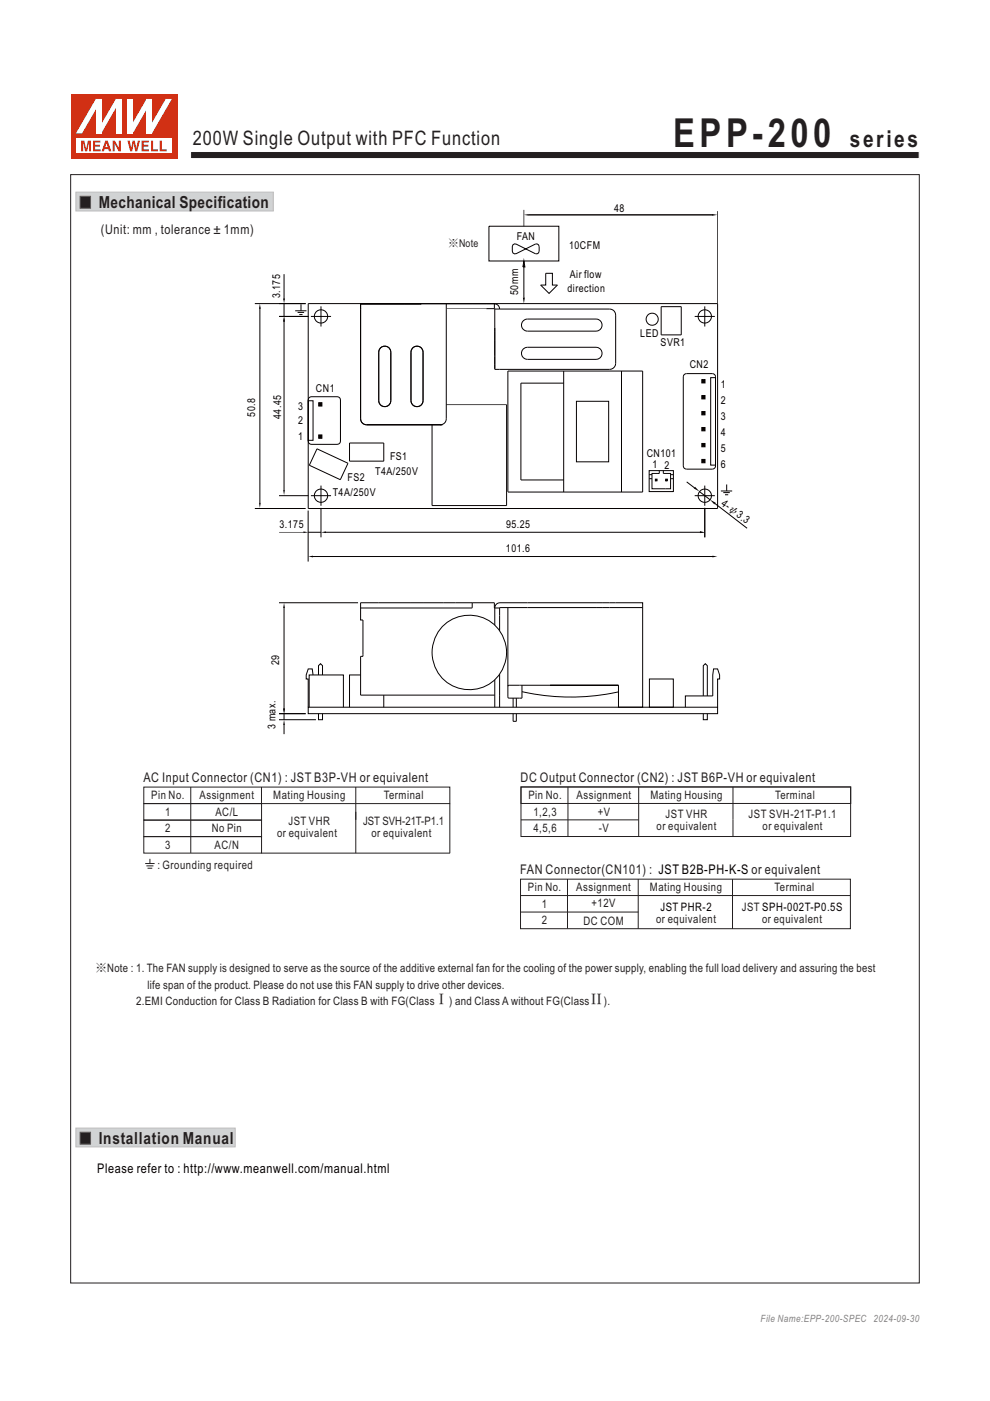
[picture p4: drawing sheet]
<svg xmlns="http://www.w3.org/2000/svg" width="210mm" height="297mm" viewBox="0 0 210 297" stroke-linecap="round" stroke-linejoin="round" font-family="sans-serif">
<path d="M16.1 40.7h41.9v4h-41.9z" fill-rule="evenodd" fill="#d1d3d4" stroke="#bbbdc0" stroke-width=".21"/>
<path d="M17 41.6h2.2v2.5h-2.2z" fill-rule="evenodd" fill="#231f20" stroke="#58595b" stroke-width=".21"/>
<g fill="none" stroke="#231f20" stroke-width=".21">
<path d="M30.5 166.9h64.9v3.5h-64.9zM30.5 170.4h25v3.5h-25zM30.5 173.9h25v3.5h-25zM30.5 177.4h25v3.5h-25zM40.5 166.9v13.9M55.5 166.9v3.4M75.5 166.9v14M95.4 170.4v10.5M110.5 173.8h24.9M110.5 166.9h69.9v3.5h-69.9zM110.5 166.9h69.9v10.5h-69.9zM120.5 166.8v10.5"/>
<path d="M135.5 166.8v10.6M155.5 166.8v10.5M30.8 183.1h2M31 183.6h1.5M31.3 184.1h1M31.8 182.1v1M55.4 180.9h40M110.4 193.4h25M110.4 189.9h70M110.4 186.4h70v10.5h-70zM120.4 186.4v10.5M135.4 186.4v10.5"/>
<path d="M155.4 186.4v10.5"/>
</g>
<g fill="none" stroke="#050100" stroke-width=".21">
<path d="M60.2 58.1v5.5M103.7 48h14.8v7.3h-14.8zM108.8 51.9l.3-.2 .4 .1 2 1-2 1h-.4l-.3-.2-.1-.3zM111.1 56.5v6.6M111.5 52.8l2-1 .4-.1 .3 .2 .2 .4v1l-.2 .3-.3 .2h-.4zM115.7 57.9h1.5v2.5h1l-1.7 1.8-1.8-1.8h1zM152.2 44.8v19.6M54.1 64.4h10.7M55.1 65.2v41.5M59.2 67.1h6.2M60.2 64.4v2.7M60.2 68v36"/>
<path d="M65.4 64.4h86.8v43.4h-86.8zM65.9 67.1h4.3M68.1 65v4.2M76.5 64.4h28.4v1h-10.2M77 64.4h-.5v24.4a1.27 1.27 0 0 0 1.3 1.3M80.6 73.9a1.28 1.28 0 0 1 1.4-.4 1.28 1.28 0 0 1 .9 1.2v10.2a1.28 1.28 0 0 1-1.3 1.3 1.28 1.28 0 0 1-1.3-1.3v-10.2zM87.4 73.9a1.28 1.28 0 0 1 1.4-.4 1.28 1.28 0 0 1 .9 1.2v10.2a1.28 1.28 0 0 1-1.3 1.3 1.28 1.28 0 0 1-1.2-1.3v-10.2zM104.9 65.4v.1M104.9 64.4h.2a1.09 1.09 0 0 1 .9 1.1M104.9 65.5h24.4a1.27 1.27 0 0 1 1.3 1.3v10.2a1.29 1.29 0 0 1-1.3 1.3h-24.4zM107.7 78.7v25.6M107.7 78.7h28.6v25.6h-28.6"/>
<path d="M111.1 67.9l.8-.3h14.5a1.28 1.28 0 0 1 1.3 1.3 1.28 1.28 0 0 1-1.3 1.3h-14.5a1.28 1.28 0 0 1-1.2-.9 1.28 1.28 0 0 1 .4-1.4zM111.1 73.9l.8-.3h14.5a1.28 1.28 0 0 1 1.3 1.3 1.28 1.28 0 0 1-1.3 1.3h-14.5a1.28 1.28 0 0 1-1.2-.9 1.28 1.28 0 0 1 .4-1.4zM119.6 78.7v25.6M131.8 78.7v25.6M140.2 65h4.3v6h-4.3zM145.1 79.4l.5-.2h5.5l.5 .2 .1 .3 .1 19.1-.1 .3-.4 .3-5.7 .1-.5-.2-.1-.3-.1-19.1zM147.3 67.1h4.3M149.5 65v4.2M65.4 85h1v8.4h-1zM65.6 84.3l.5-.2h5.4l.6 .4 .1 9-.3 .6-5.8 .1-.6-.3-.1-9.1zM67.2 95.2l6.6 3-1.6 3.5-6.6-3.1zM74.1 93.9h7.3v3.9h-7.3z"/>
<path d="M77.8 90.1h16.1M94.7 85.8h12.7v21.4h-15.8v-17.1M119.6 81.2h-9.1v20.6h9.1M122.3 85.1h6.8v12.8h-6.8zM137.7 99.8h5.1v4.4h-5.1zM139.8 99.8v.6h-1.5v3.2h3.9v-3.2h-1.5v-.6M150.7 80.1h1.1v18.5h-1.1zM54.1 107.8h10.7M59.2 105.1h6.2M59.2 112.8h5.2M65.4 108.3v10.8M65.4 112.9h2.7"/>
<path d="M65.9 105.1h4.3M66.3 118h85M68.1 107.7v6.2M68.1 103v4.2M68.9 112.9h79.8M137.7 101.5h.6M137.7 100.6h.6M142.2 101.5h.6M142.2 100.6h.6M145.6 102.2l1.7 1.3M147.3 105.1h4.3M148.4 104.2l2.2 1.8"/>
<path d="M149.5 107.7v6.2M149.5 103v4.2M151.6 106.7l6.9 5.3M59.2 127.8h16.7M60.2 128.7v21.6M100.2 127.8h-23.7v3.7h.5v7.7h-.5v8.2h28.4M100.2 127.8h4.7v1.1h1.1M100.2 127.8v1.1h-23.7M104.9 132.6l.1-3.9a1.09 1.09 0 0 1 1.1-.9h30.2v22.1h-5.1v-4.6M106 128.9v4.8M107.7 128.8l.1 19.1 2.9 .1v-2.7M136.3 128.8l-30.3 .1"/>
<path d="M59.2 152.6h7.8M59.2 151.3h5.6M60.2 151.3v1.3M60.2 153.5v2.2M65.4 149.9h86.8v1.4h-86.8zM65.6 149.9v-6.8h7.2v6.8M66.4 143.1l-.2-1.3h-.8l-.5 1.3v.9h.5v5.9M67.6 151.3v1.3h.8v-1.3M67.6 143.1v-2l.4-.4 .4 .4v2M76.5 143.1h-2.4v6.8M81.4 147.4v2.5M104.9 144.1v5.8"/>
<path d="M106 142.9v7M108.8 148v1.9M108.8 151.3v1.6h.7v-1.6M109.5 148v1.9M110.7 146.7a47.4 47.4 0 0 0 20.5 0M116.7 145.3h14.5h-23.2l-.3 .2M137.7 144h5.1v5.9h-5.1zM149.2 147.6v-6.5l.4-.4 .4 .4v6.5M149.2 151.3v1.3h.8v-1.3M152.2 149.9v-5.9h.4v-.9l-.4-1.3h-.9l-.1 1.3v4.5h-5.8v2.3"/>
<circle cx="68.1" cy="67.1" r="1.41"/>
<circle cx="138.3" cy="67.7" r="1.28"/>
<circle cx="149.5" cy="67.1" r="1.41"/>
<circle cx="68.1" cy="105.1" r="1.41"/>
<circle cx="149.5" cy="105.1" r="1.41"/>
<circle cx="99.5" cy="138.3" r="7.9"/>
</g>
<g fill="#050100" stroke="#050100" stroke-width=".21">
<path d="M67.6 85.4h.7v.7h-.7z" fill-rule="evenodd"/>
<path d="M67.6 92.2h.7v.7h-.7z" fill-rule="evenodd"/>
<path d="M148.9 80.5h.6v.7h-.6z" fill-rule="evenodd"/>
<path d="M148.9 83.9h.6v.7h-.6z" fill-rule="evenodd"/>
<path d="M148.9 87.3h.6v.7h-.6z" fill-rule="evenodd"/>
<path d="M148.9 90.6h.6v.7h-.6z" fill-rule="evenodd"/>
<path d="M148.9 94h.6v.7h-.6z" fill-rule="evenodd"/>
<path d="M148.9 97.4h.6v.7h-.6z" fill-rule="evenodd"/>
<path d="M141.2 101.6h.3v.3h-.3z" fill-rule="evenodd"/>
<path d="M139 101.6h.4v.3h-.4z" fill-rule="evenodd"/>
</g>
<g fill="#050100">
<path d="M110.9 63.1h.4l-.2 1.3z"/>
<path d="M111.1 55.3l.2 1.3h-.4z"/>
</g>
<path d="M111.1 55.3l.2 1.3h-.4zM111.1 44.5v3.5M112.2 45.6h39.1" fill="none" stroke="#050100" stroke-width=".21"/>
<path d="M40.4 32.1h154.6v1.5h-154.6z" fill-rule="evenodd" fill="#231f20" stroke="#fff" stroke-width=".21"/>
<g fill="#050100">
<path d="M68.1 112.9l1-.2v.3z"/>
<path d="M65.3 118l1.1-.2v.4z"/>
<path d="M147.4 103.2l1 1-1.3-.6z"/>
<path d="M150.6 105.9l1.2 .7-.3 .3z"/>
<path d="M64.4 112.7l1 .2-1 .1z"/>
<path d="M148.5 112.7l1 .2-1 .1z"/>
<path d="M151.1 117.8l1.1 .2-1.1 .2z"/>
<path d="M60.2 67.1l.2 1.1h-.3z"/>
<path d="M60.1 63.3h.3l-.2 1z"/>
<path d="M55.1 64.4l.2 1.1h-.4z"/>
<path d="M60.1 103.9h.3l-.2 1.1z"/>
<path d="M54.9 106.6h.4l-.2 1.1z"/>
<path d="M60.2 127.8l.2 1.1h-.3z"/>
<path d="M60.1 150.2h.3l-.2 1.1z"/>
<path d="M60.2 152.6l.2 1.1h-.3z"/>
</g>
<path d="M62.6 65.9h2.4M63.1 66.2h1.4M63.5 66.7h.7M63.8 64.5v1.4M152.9 104.1h2.4M153.4 104.4h1.4M153.8 104.9h.7M154.1 102.7v1.4" fill="none" stroke="#050100" stroke-width=".21"/>
<path d="M16.1 239.2h33.8v4h-33.8z" fill-rule="evenodd" fill="#d1d3d4" stroke="#bbbdc0" stroke-width=".21"/>
<path d="M17 240.1h2.2v2.5h-2.2z" fill-rule="evenodd" fill="#231f20" stroke="#58595b" stroke-width=".21"/>
<path d="M76.5 64.4h12.9M77 64.4h-.5v24.4a1.27 1.27 0 0 0 1.3 1.3M80.6 73.9a1.28 1.28 0 0 1 1.4-.4 1.28 1.28 0 0 1 .9 1.2v10.2a1.28 1.28 0 0 1-1.3 1.3 1.28 1.28 0 0 1-1.3-1.3v-10.2zM87.4 73.9a1.28 1.28 0 0 1 1.4-.4 1.28 1.28 0 0 1 .9 1.2v10.2a1.28 1.28 0 0 1-1.3 1.3 1.28 1.28 0 0 1-1.2-1.3v-10.2zM94.7 64.4v24.4a1.27 1.27 0 0 1-1.3 1.3M77.8 90.1h15.8" fill="none" stroke="#050100" stroke-width=".21"/>
<g fill="#050100">
<path d="M111.1 45.6l1.1-.2v.3z"/>
<path d="M151.1 45.4l1.1 .2-1.1 .1z"/>
</g>
<path d="M15 20.1h22.6v13.5h-22.6z" fill="#d13014"/>
<path d="M16.1 29.3h20.4v3.2h-20.4z" fill="#fff"/>
<g fill="#d13014">
<path d="M27 29.8h.5l.3 1.7 .3-1.7h.5l.3 1.7 .3-1.7h.5l-.6 2.3h-.4l-.3-1.8-.4 1.8h-.4z" fill-rule="evenodd"/>
<path d="M30 29.8h1.5v.4h-1v.5h1v.4h-1v.6h1.1v.4h-1.6z" fill-rule="evenodd"/>
<path d="M32 29.8h.5v1.9h1v.4h-1.5z" fill-rule="evenodd"/>
<path d="M33.9 29.8h.4v1.9h1.1v.4h-1.5z" fill-rule="evenodd"/>
<path d="M17.2 29.8h.7l.4 1.8 .4-1.8h.6v2.3h-.4v-1.9l-.4 1.9h-.5l-.4-1.9v1.9h-.4z" fill-rule="evenodd"/>
<path d="M19.7 29.8h1.6v.4h-1.1v.5h1v.4h-1v.6h1.1v.4h-1.6z" fill-rule="evenodd"/>
<path d="M22.6 30.3l.3 .9h-.6zM22.3 29.8l-.7 2.3h.4l.2-.5h.8l.1 .5h.5l-.8-2.3z" fill-rule="evenodd"/>
<path d="M23.9 29.8h.5l.8 1.6v-1.6h.4v2.3h-.4l-.9-1.6v1.6h-.4z" fill-rule="evenodd"/>
</g>
<g fill="#fcffff">
<path d="M24.6 20.9h1.1v7.4h-1.1z"/>
<path d="M20.3 20.9h1.2v7.4h-1.2z"/>
<path d="M31.1 20.9h1.1v7.4h-1.1z"/>
<path d="M27 20.9h1.2v7.4h-1.2z"/>
</g>
<g fill="#fcffff">
<path d="M24.6 20.9h1.1l-4.2 7.4h-1.2z" fill-rule="evenodd"/>
<path d="M20.3 20.9h1.2v.4l-4.1 7h-1.3z" fill-rule="evenodd"/>
<path d="M35.2 20.9h1.3l-4.3 7.4h-1.1v-.4z" fill-rule="evenodd"/>
<path d="M31.1 20.9h1.1v.3l-4 7.1h-1.1v-.4z" fill-rule="evenodd"/>
</g>
<path d="M15 37h180v235h-180z" fill="none" stroke="#231f20" stroke-width=".21"/>
<text font-size="8.5" fill="#231f20" x="142.8" y="31.1">EPP-200</text>
<text font-size="4.9" fill="#231f20" x="180.2" y="31.1">series</text>
<text font-size="4.2" fill="#231f20" x="40.9" y="30.7">200W Single Output with PFC Function</text>
<g font-size="3.5" fill="#231f20">
<text x="20.9" y="44.1">Mechanical Specification</text>
<text x="20.9" y="242.6">Installation Manual</text>
</g>
<g font-size="3" fill="#231f20">
<text x="92.2" y="213.1">Ⅰ</text>
<text x="125" y="213.1">Ⅱ</text>
</g>
<g font-size="2.8" fill="#231f20">
<text x="21.4" y="49.6">(Unit: mm , tolerance ± 1mm)</text>
<text x="30.4" y="165.7">AC Input Connector (CN1) : JST B3P-VH or equivalent</text>
<text x="110.4" y="165.7">DC Output Connector (CN2) : JST B6P-VH or equivalent</text>
<text x="110.3" y="185.3">FAN Connector(CN101) : JST B2B-PH-K-S or equivalent</text>
</g>
<text font-size="2.8" fill="#050100" x="20.6" y="248.8">Please refer to : http://www.meanwell.com/manual.html</text>
<g font-size="2.5" fill="#231f20">
<text x="32.1" y="169.4">Pin No.</text>
<text x="35" y="172.9">1</text>
<text x="42.3" y="169.4">Assignment</text>
<text x="45.7" y="172.9">AC/L</text>
<text x="58" y="169.4">Mating Housing</text>
<text x="81.4" y="169.4">Terminal</text>
<text x="112.1" y="169.4">Pin No.</text>
<text x="113.1" y="172.9">1,2,3</text>
<text x="122.3" y="169.4">Assignment</text>
<text x="126.8" y="172.9">+V</text>
<text x="138" y="169.4">Mating Housing</text>
<text x="141.2" y="173.4">JST VHR</text>
<text x="158.8" y="173.4">JST SVH-21T-P1.1</text>
<text x="164.4" y="169.4">Terminal</text>
<text x="35" y="176.4">2</text>
<text x="35" y="179.9">3</text>
<text x="44.9" y="176.4">No Pin</text>
<text x="45.5" y="179.9">AC/N</text>
<text x="58.8" y="177.5">or equivalent</text>
<text x="61.2" y="174.9">JST VHR</text>
<text x="77" y="174.9">JST SVH-21T-P1.1</text>
<text x="78.8" y="177.5">or equivalent</text>
<text x="113.1" y="176.4">4,5,6</text>
<text x="127" y="176.4">-V</text>
<text x="139.2" y="176">or equivalent</text>
<text x="161.7" y="176">or equivalent</text>
<text x="33.4" y="184.3">: Grounding required</text>
<text x="112" y="188.9">Pin No.</text>
<text x="122.2" y="188.9">Assignment</text>
<text x="137.9" y="189">Mating Housing</text>
<text x="164.3" y="189">Terminal</text>
<text x="114.9" y="192.4">1</text>
<text x="114.9" y="195.9">2</text>
<text x="123.7" y="196.2">DC COM</text>
<text x="125.4" y="192.4">+12V</text>
<text x="139.1" y="195.8">or equivalent</text>
<text x="157.3" y="193.2">JST SPH-002T-P0.5S</text>
<text x="161.6" y="195.8">or equivalent</text>
<text x="20.3" y="206.1">※Note : 1. The FAN supply is designed to serve as the source of the additive external fan for the cooling of the power supply, enabling the full load delivery and assuring the best</text>
<text x="31.3" y="209.6">life span of the product. Please do not use this FAN supply to drive other devices.</text>
<text x="28.9" y="213.1">2.EMI Conduction for Class B Radiation for Class B with FG(Class</text>
<text x="95.2" y="213.1">) and Class A without FG(Class</text>
<text x="128.1" y="213.1">).</text>
</g>
<text font-size="2.5" fill="#050100" x="140.1" y="193.2">JST PHR-2</text>
<g font-size="2.3" fill="#050100">
<text x="130.3" y="45">48</text>
<text x="109.6" y="51">FAN</text>
<text x="120.7" y="52.8">10CFM</text>
<text x="120.9" y="58.9">Air flow</text>
<text x="59.4" y="63.3" transform="rotate(-90 59.4 63.3)">3.175</text>
<text x="109.9" y="62.6" transform="rotate(-90 109.9 62.6)">50mm</text>
<text x="120.4" y="61.9">direction</text>
<text x="135.8" y="71.5">LED</text>
<text x="140.1" y="73.4">SVR1</text>
<text x="67" y="83.1">CN1</text>
<text x="146.3" y="78.1">CN2</text>
<text x="152.9" y="82.2">1</text>
<text x="54.2" y="88.3" transform="rotate(-90 54.2 88.3)">50.8</text>
<text x="59.6" y="88.8" transform="rotate(-90 59.6 88.8)">44.45</text>
<text x="63.2" y="90">2</text>
<text x="63.2" y="86.9">3</text>
<text x="152.9" y="85.6">2</text>
<text x="152.9" y="89">3</text>
<text x="63.2" y="93.3">1</text>
<text x="152.9" y="92.4">4</text>
<text x="152.9" y="95.8">5</text>
<text x="79.6" y="100.6">T4A/250V</text>
<text x="82.7" y="97.5">FS1</text>
<text x="137.2" y="96.9">CN101</text>
<text x="138.4" y="99.3">1</text>
<text x="141" y="99.4">2</text>
<text x="152.9" y="99.2">6</text>
<text x="70.6" y="105.2">T4A/250V</text>
<text x="73.7" y="102">FS2</text>
<text x="152.8" y="107" transform="rotate(37 152.8 107)">4-ψ3.3</text>
<text x="59.3" y="112">3.175</text>
<text x="107.3" y="111.9">95.25</text>
<text x="107.3" y="117">101.6</text>
<text x="59.2" y="141" transform="rotate(-90 59.2 141)">29</text>
<text x="58.4" y="154.5" transform="rotate(-90 58.4 154.5)">3 max.</text>
</g>
<text font-size="2.3" fill="#231f20" x="95.1" y="52.4">※Note</text>
<text font-size="2.1" fill="#808285" x="161.3" y="280.2">File Name:EPP-200-SPEC 2024-09-30</text>
</svg>
